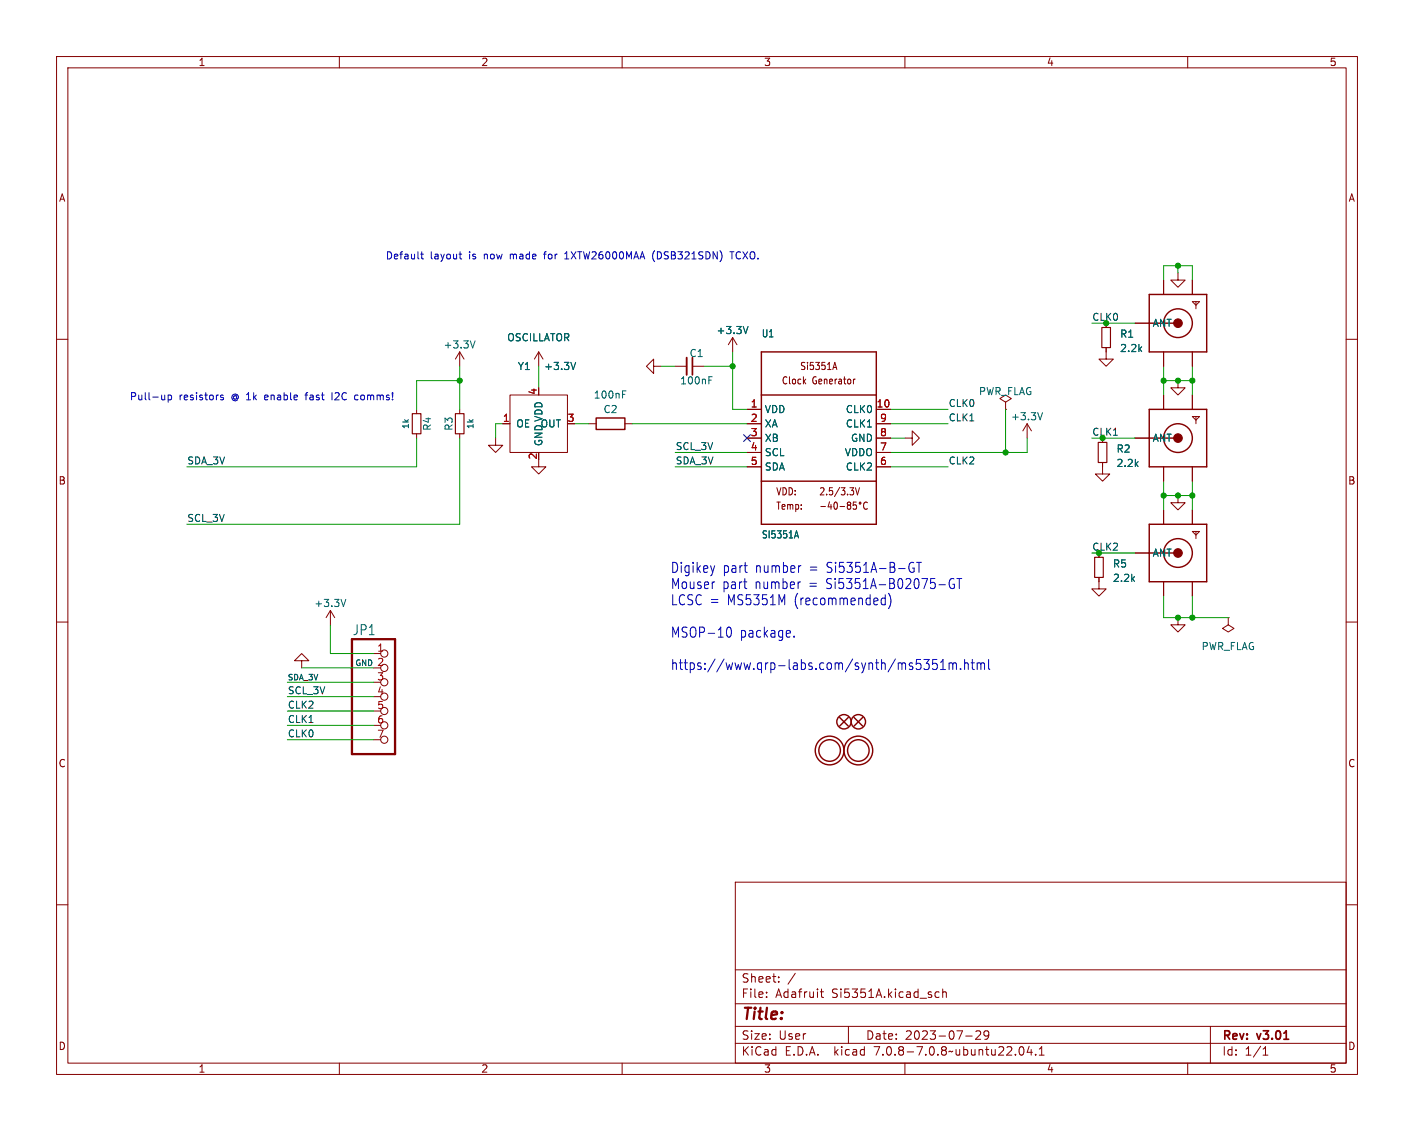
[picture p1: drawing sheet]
<svg xmlns="http://www.w3.org/2000/svg" width="250mm" height="200mm" viewBox="0 0 250 200" stroke-linecap="round" stroke-linejoin="round" font-family="sans-serif">
<g fill="none" stroke="#840000" stroke-width=".18">
<path d="M10 10h230v180h-230zM12 12h226v176h-226zM60 10v2M110 10v2M160 10v2M210 10v2M10 60h2M129.5 59.7l-.7 1.3M129.5 59.7v2.5M129.5 59.7l.8 1.3M195.6 57.1v.8M200.7 57.1h2.5"/>
<path d="M205.7 49.5v2.6M208.3 48.3v1.2h1.2l-1.2 1.3-1.3-1.3h1.3M210.8 49.5v2.6M210.8 53.3h1.3l-.6 .7zM211.5 53.3v1.3M238 60h2M73.7 72.4v.8M73.7 76.7v.8M81.3 62.2v2.6M81.3 72.4v.8M81.3 76.7v.8M81.3 62.2l-.8 1.3"/>
<path d="M81.3 62.2l.7 1.3M87.6 77.5v1.2h1.3l-1.3 1.3-1.2-1.3h1.2M88.9 74.9h1.3M90.2 69.8h10.1v10.2h-10.1zM95.2 62.2l-.7 1.3M95.2 62.2v2.6M95.2 62.2l.8 1.3M104.1 74.9h1.3M110.5 74.9h1.3M115.6 64.8v-1.3l-1.3 1.3 1.3 1.2v-1.2h1.2M119.4 64.8h2M122.4 64.8h2.1"/>
<path d="M132.1 72.4h2.5M132.1 74.9h2.5M132.1 77.5h2.5M147.4 65h.5M147.6 64.1l.4 1.2M151.2 67l-.2 .1M154.9 72.4h2.6M154.9 74.9h2.6M154.9 77.5h2.6M160 77.5h1.3v-1.3l1.3 1.3-1.3 1.2v-1.2M177.8 71.1l1-.6-1-.7-1 .7 1 .6v1.3M177.8 72.4h.1"/>
<path d="M181.6 74.9l-.8 1.3M181.6 74.9v2.6M181.6 74.9l.8 1.3M194.9 77.5v.7M195.6 61.5v2h1.2l-1.2 1.3-1.3-1.3h1.3M200.7 77.5h2.5M205.7 62.2v2.6M205.7 69.8v2.6M208.3 67.3v1.3h1.2l-1.2 1.2-1.3-1.2h1.3M210.8 73.7h1.3l-.6 .6zM210.8 62.2v2.6M210.8 69.8v2.6"/>
<path d="M211.5 73.7v1.2M95.2 81.3v1.2h1.3l-1.3 1.3-1.2-1.3h1.2M132.1 80h2.5M132.1 82.5h2.5M145.1 89.6h.9M146.7 88.7l-.3 .9h.7M146.9 89.2v.9M147.6 88.8h.1a.72 .72 0 0 1 0 1.3 .95 .95 0 0 1-.1-1.3zM148.5 89.6h.8M150 89.3l-.2-.2 .2-.3h.3l.1 .2-.2 .3M150 89.3l-.2 .3 .1 .3 .1 .2 .3-.1 .1-.2v-.4l-.2-.1M150 89.3h.2"/>
<path d="M151.2 86.2l.4 1.3 .4-1.3M151.4 88.8h-.5l-.1 .6 .2-.1h.4v.6l-.2 .2-.4-.2M153.4 88.9l-.1-.1a.62 .62 0 0 0-.7 .5 .62 .62 0 0 0 .4 .8l.4-.2M154.9 80h2.6M154.9 82.5h2.6M194.3 97.8v.8M194.9 81.8v2h1.3l-1.3 1.3-1.2-1.3h1.2M200.7 97.8h2.5M205.7 82.5v2.6M205.7 90.2v2.5M208.3 87.6v1.3h1.2l-1.2 1.3-1.3-1.3h1.3M210.8 82.5v2.6"/>
<path d="M210.8 90.2v2.5M210.8 94h1.3l-.6 .6zM211.5 94v1.2M10 110h2M53.3 116.8h1.3l-1.3-1.2-1.2 1.2h1.2v1.3M58.4 107.9l-.7 1.3M58.4 107.9v2.6M58.4 107.9l.8 1.3M66 115.6h1.3M194.3 102.1v2h1.3l-1.3 1.3-1.3-1.3h1.3M205.7 102.9v2.5M208.3 109.2v1.3h1.2l-1.2 1.3-1.3-1.3h1.3"/>
<path d="M210.8 102.9v2.5M217.2 109.2v1.3l1 .6-1 .7-1-.7 1-.6M217.2 109.2h.1M238 110h2M66 120.6h1.3M66 125.7h1.3M66 128.3h1.3M66 130.8h1.3M10 160h2M130 156h108v32h-108zM238 160h2M130 177.5h108"/>
<path d="M130 171.5h108M135.5 176.2v.2M135.5 175.5v.1M137.7 173.5v.2M137.7 172.8v.1M140.6 172.1l-1.3 1.9M145 175.4h.6M145.3 174.9v1.3l.3 .2M165.5 175.5h.5M165.5 176.3h.5M166.7 175.5l.2-.1 .4 .1v.9M166.7 174.9v1.5"/>
<path d="M60 188v2M110 188v2M130 184.5h108M130 181.5h108M150 181.5v3M160 188v2M170.8 183.2h1.1M172.5 182.4l.6-.1 .2 .1 .1 .3-.9 1.1h.9M174.8 182.9l-.3 .3h-.2l-.3-.3 .1-.5 .4-.1 .3 .1a.99 .99 0 0 1-.4 1.4h-.3M180.3 185.2l.2-.1a.81 .81 0 0 1 .6 .6 .81 .81 0 0 1-.3 .8l-.1 .1a.81 .81 0 0 1-.4-1.4zM182 185l-.4 1.1h.9M182.3 185.6v1"/>
<path d="M183.1 186.4v.2M183.8 186.6h.8M183.8 185.5l.4-.4v1.5M210 188v2M214 181.5v6.5M223.3 186.6h.9M223.3 185.5l.5-.4v1.5"/>
<circle cx="152.1" cy="88.9" r=".17"/>
<circle cx="67.9" cy="115.6" r=".63"/>
<circle cx="67.9" cy="118.1" r=".63"/>
<circle cx="67.9" cy="125.7" r=".63"/>
<circle cx="67.9" cy="120.6" r=".63"/>
<circle cx="67.9" cy="128.3" r=".63"/>
<circle cx="67.9" cy="130.8" r=".63"/>
<circle cx="67.9" cy="123.2" r=".63"/>
</g>
<path d="M132.3 57.7l-.5 1.3M84 60.3l-.4 1.2M101.8 64.1l-.4 1.2M110.1 69.7h.4M110.1 69.1h.6M125.3 67.2h.5M125.3 66.6h.6M184.3 73l-.4 1.2M140.6 94.8h.5M140.8 93.9l.4 1.2M61.1 106l-.4 1.3" fill="none" stroke="#006464" stroke-width=".18"/>
<path d="M194.8 57.9h1.5v3.6h-1.5zM72.9 73.2h1.5v3.5h-1.5zM80.5 73.2h1.5v3.5h-1.5zM194.2 78.2h1.5v3.6h-1.5zM193.5 98.6h1.6v3.5h-1.6z" fill="none" stroke="#840000" stroke-width=".2"/>
<g fill="none" stroke="#840000" stroke-width=".25">
<path d="M203.2 52.1h10.2v10.1h-10.2zM203.2 57.1h5.1M105.4 73.9h5.1v2h-5.1zM134.6 62.2h20.3v30.5h-20.3zM134.6 69.8h20.3M203.2 72.4h10.2v10.1h-10.2zM203.2 77.5h5.1M134.6 85.1h20.3M203.2 92.7h10.2v10.2h-10.2zM203.2 97.8h5.1M148.5 126.9l1.5 1.5M150 126.9l-1.5 1.5"/>
<path d="M151 126.9l1.5 1.5M152.5 126.9l-1.5 1.5"/>
<circle cx="208.3" cy="57.1" r="2.54"/>
<circle cx="208.3" cy="77.5" r="2.54"/>
<circle cx="208.3" cy="97.8" r="2.54"/>
<circle cx="146.7" cy="132.7" r="2.54"/>
<circle cx="146.7" cy="132.7" r="1.9"/>
<circle cx="149.2" cy="127.6" r="1.27"/>
<circle cx="151.8" cy="132.7" r="2.54"/>
<circle cx="151.8" cy="132.7" r="1.9"/>
<circle cx="151.8" cy="127.6" r="1.27"/>
</g>
<path d="M121.4 63.2v3.1" fill="none" stroke="#840000" stroke-width=".33"/>
<path d="M122.4 63.2v3.1" fill="none" stroke="#840000" stroke-width=".3"/>
<path d="M62.2 113h7.6v20.3h-7.6z" fill="none" stroke="#840000" stroke-width=".41"/>
<g fill="#840000" stroke="#840000" stroke-width=".18">
<circle cx="208.3" cy="77.5" r=".77"/>
<circle cx="208.3" cy="97.8" r=".77"/>
<circle cx="208.3" cy="57.1" r=".77"/>
</g>
<g fill="none" stroke="#0000c2" stroke-width=".18">
<path d="M74.4 44.9h.5M74.6 44.5v1.1l.3 .2M81.2 44.9h.4M81.3 45.6l.3 .2M96.1 44.9h.5M96.3 44.6v1.2M99.8 45.8h.8M99.8 44.9l.4-.4v1.3M115.8 44.3a1.46 1.46 0 0 0 0 2M129.1 44.5h.7M129.4 44.5v1.3M29.1 69.9v.8"/>
<path d="M29.1 70.6l-.3 .1M29.7 69.9h.4l.2 .2-.1 .5h-.5M29.7 69.9v1.2M39.5 69.9h-.3l-.2 .1v.2l.5 .1v.3h-.5M53.9 69.9h.5M54.2 69.5l-.1 1.2M58.7 69.4v1.3M62.8 70.6h.5M62.8 69.9h.5M161 99.5h.6M162.1 99.4h.8M162.5 99.4v1.8"/>
<path d="M126.4 100l-.4 1.2M128.5 111.6l.1-.5 .4-.2a1.23 1.23 0 0 1 0 1.8l-.4-.2-.1-.5M140.4 112.5v.2M156.1 105.8h.4M156.5 105.2v1.7M156.5 106.9h-.4M157.2 105a2.34 2.34 0 0 1-.1 2.6M161.3 100.5h.3v.6l-.3 .1-.3-.1M162.8 117.5v.7M163.4 116.6h.9l-.5 .7 .4 .2v.7l-.2 .2h-.4l-.2-.2M165.7 116.6h-.8v.9l.2-.2 .5 .1 .1 .2v.6l-.3 .2h-.3l-.2-.2M166 103.4h1.2"/>
<path d="M166.3 118.4h.9M166.3 117.1l.4-.5v1.8M167.8 117.2v1.2M167.8 117.4a.37 .37 0 0 1 .6-.1l.1 .2M168.5 117.5l.2-.3 .3 .1 .1 1.1M168.5 117.5v.9M168.7 102.4a.51 .51 0 0 0-.8 .3l-.1 .6a.68 .68 0 0 0 .7 .8l.3-.2v-.6h-.3M169.2 102.3h.8M169.6 102.3v1.8M169.8 118.2v.2M170.6 117.4a.37 .37 0 0 1 .5-.1l.1 1.1M170.6 116.6v1.8"/>
<path d="M171.7 117.2h.6M171.9 116.6v1.5l.1 .2 .3 .1M172.8 117.4a.37 .37 0 0 1 .6-.1v.2M172.8 117.2v1.2M173.4 117.5l.2-.3 .4 .1 .1 1.1M173.4 117.5v.9M174.8 116.6v1.5l.2 .3"/>
</g>
<g fill="none" stroke="#009600" stroke-width=".18">
<path d="M195.6 57.1h5.1M205.7 49.5v-2.5h5.1v2.5M208.3 47v1.3M73.7 77.5v5h-40.7M81.3 64.8v7.6M81.3 77.5v15.2h-48.3M81.3 67.3h-7.6v5.1M88.9 74.9h-1.3v2.6M95.2 64.8v3.8M101.6 74.9h2.5M111.8 74.9h20.3M116.8 64.8h2.6"/>
<path d="M124.5 64.8h5M129.5 62.2v10.2h2.6M157.5 74.9h10.1M157.5 77.5h2.5M157.5 72.4h10.1M177.8 72.4v7.6M181.6 77.5v2.5h-24.1M194.9 77.5h5.8M205.7 64.8v5M205.7 67.3h5.1M210.8 64.8v5M119.4 82.5h12.7"/>
<path d="M119.4 80h12.7M157.5 82.5h10.1M194.3 97.8h6.4M205.7 87.6h5.1M205.7 85.1v5.1M210.8 85.1v5.1M53.3 118.1h12.7M58.4 110.5v5.1h7.6M205.7 105.4v3.8h11.5M210.8 105.4v3.8M50.8 120.6h15.2M50.8 130.8h15.2"/>
<path d="M50.8 128.3h15.2M50.8 125.7h15.2M50.8 123.2h15.2"/>
</g>
<path d="M131.5 76.9l1.2 1.2M132.7 76.9l-1.2 1.2" fill="none" stroke="#000084" stroke-width=".18"/>
<g fill="#009600" stroke="#009600" stroke-width=".18">
<circle cx="210.8" cy="67.3" r=".46"/>
<circle cx="208.3" cy="67.3" r=".46"/>
<circle cx="210.8" cy="87.6" r=".46"/>
<circle cx="205.7" cy="67.3" r=".46"/>
<circle cx="208.3" cy="87.6" r=".46"/>
<circle cx="208.3" cy="109.2" r=".46"/>
<circle cx="210.8" cy="109.2" r=".46"/>
<circle cx="205.7" cy="87.6" r=".46"/>
<circle cx="194.3" cy="97.8" r=".46"/>
<circle cx="81.3" cy="67.3" r=".46"/>
<circle cx="129.5" cy="64.8" r=".46"/>
<circle cx="195.6" cy="57.1" r=".46"/>
<circle cx="194.9" cy="77.5" r=".46"/>
<circle cx="208.3" cy="47" r=".46"/>
<circle cx="177.8" cy="80" r=".46"/>
</g>
<text font-size="2.8" fill="#840000" x="131" y="180.9">Title:</text>
<g font-size="2.5" fill="#0000c2">
<text x="118.5" y="101.4">Digikey</text>
<text x="127.8" y="101.4">part</text>
<text x="133.6" y="101.4">number</text>
<text x="143.3" y="101.4">=</text>
<text x="146.5" y="101.4">Si5351A-B-GT</text>
<text x="118.5" y="104.3">Mouser</text>
<text x="118.5" y="107.2">LCSC =</text>
<text x="127.7" y="104.3">part</text>
<text x="128.7" y="107.2">MS5351M</text>
<text x="133.6" y="104.3">number</text>
<text x="140.6" y="107.2">(recommended)</text>
<text x="143.2" y="104.3">=</text>
<text x="146.4" y="104.3">Si5351A-B02075-GT</text>
<text x="118.5" y="112.9">MSOP-10</text>
<text x="130.8" y="112.9">package.</text>
<text x="118.5" y="118.6">https://www.qrp-labs.com/synth/ms5351m.html</text>
</g>
<text font-size="2.5" fill="#006464" x="62.3" y="112.5">JP1</text>
<g font-size="2.1" fill="#840000">
<text x="131" y="174">Sheet:</text>
<text x="131" y="176.7">File:</text>
<text x="137.1" y="176.7">Adafruit</text>
<text x="147.1" y="176.7">Si5351A.kicad_sch</text>
<text x="131" y="184.1">Size:</text>
<text x="137.7" y="184.1">User</text>
<text x="153" y="184.1">Date:</text>
<text x="160" y="184.1">2023-07-29</text>
<text x="216" y="184.3">Rev:</text>
<text x="222.4" y="184.3">v3.01</text>
<text x="131" y="186.9">KiCad</text>
<text x="138.7" y="186.9">E.D.A.</text>
<text x="147.6" y="186.9">kicad</text>
<text x="154.9" y="186.9">7.0.8-7.0.8~ubuntu22.04.1</text>
<text x="216" y="186.9">Id:</text>
<text x="220.1" y="186.9">1/1</text>
</g>
<g font-size="1.8" fill="#840000">
<text x="35" y="11.9">1</text>
<text x="85" y="11.9">2</text>
<text x="135" y="11.9">3</text>
<text x="185" y="11.9">4</text>
<text x="235" y="11.9">5</text>
<text x="10.3" y="35.9">A</text>
<text x="238.4" y="35.9">A</text>
<text x="141.4" y="65.6">Si5351A</text>
<text x="138.1" y="68.2">Clock</text>
<text x="143.6" y="68.2">Generator</text>
<text x="10.3" y="85.9">B</text>
<text x="137.1" y="87.8">VDD:</text>
<text x="144.8" y="87.8">2.5/3.3V</text>
<text x="238.3" y="85.9">B</text>
<text x="137.1" y="90.3">Temp:</text>
<text x="10.3" y="135.9">C</text>
<text x="238.3" y="135.9">C</text>
<text x="10.3" y="185.9">D</text>
<text x="238.3" y="185.9">D</text>
<text x="35" y="189.9">1</text>
<text x="85" y="189.9">2</text>
<text x="135" y="189.9">3</text>
<text x="185" y="189.9">4</text>
<text x="235" y="189.9">5</text>
</g>
<g font-size="1.8" fill="#0000c2">
<text x="68.1" y="46">Default</text>
<text x="76.1" y="46">layout</text>
<text x="83" y="46">is</text>
<text x="85.8" y="46">now</text>
<text x="90.6" y="46">made</text>
<text x="96.9" y="46">for</text>
<text x="100.7" y="46">1XTW26000MAA</text>
<text x="116.4" y="46">(DSB321SDN)</text>
<text x="130.5" y="46">TCXO.</text>
<text x="22.9" y="70.9">Pull-up</text>
<text x="31.7" y="70.9">resistors</text>
<text x="41" y="70.9">@ 1k</text>
<text x="47.3" y="70.9">enable</text>
<text x="54.7" y="70.9">fast</text>
<text x="59.5" y="70.9">I2C</text>
<text x="63.8" y="70.9">comms!</text>
</g>
<g font-size="1.8" fill="#006464">
<text x="126.6" y="59.3">+3.3V</text>
<text x="134.6" y="59.9">U1</text>
<text x="198" y="59.9">R1</text>
<text x="203.7" y="58">ANT</text>
<text x="78.3" y="61.8">+3.3V</text>
<text x="89.6" y="60.6">OSCILLATOR</text>
<text x="91.5" y="65.6">Y1</text>
<text x="96.1" y="65.6">+3.3V</text>
<text x="121.8" y="63.3">C1</text>
<text x="198" y="62.5">2.2k</text>
<text x="104.9" y="70.7">100nF</text>
<text x="120.2" y="68.2">100nF</text>
<text x="173" y="70.1">PWR_FLAG</text>
<text x="76.4" y="76.3" transform="rotate(-90 76.4 76.3)">R4</text>
<text x="80.2" y="76.3" transform="rotate(-90 80.2 76.3)">R3</text>
<text x="91.2" y="75.8">OE</text>
<text x="95.5" y="75.8">OUT</text>
<text x="106.6" y="73.3">C2</text>
<text x="135.1" y="73.3">VDD</text>
<text x="135.1" y="75.8">XA</text>
<text x="149.5" y="73.3">CLK0</text>
<text x="149.5" y="75.8">CLK1</text>
<text x="178.7" y="74.5">+3.3V</text>
<text x="96.1" y="79" transform="rotate(-90 96.1 79)">GND VDD</text>
<text x="135.1" y="78.3">XB</text>
<text x="135.1" y="80.9">SCL</text>
<text x="135.1" y="83.4">SDA</text>
<text x="149.3" y="80.9">VDDO</text>
<text x="149.5" y="83.4">CLK2</text>
<text x="150.4" y="78.3">GND</text>
<text x="197.3" y="80.2">R2</text>
<text x="197.3" y="82.8">2.2k</text>
<text x="203.7" y="78.3">ANT</text>
<text x="134.6" y="95.4">SI5351A</text>
<text x="196.7" y="100.6">R5</text>
<text x="203.7" y="98.7">ANT</text>
<text x="55.5" y="107.5">+3.3V</text>
<text x="196.7" y="103.1">2.2k</text>
<text x="212.4" y="115.2">PWR_FLAG</text>
</g>
<g font-size="1.8" fill="#a90000">
<text x="95" y="69.9" transform="rotate(-90 95 69.9)">4</text>
<text x="88.8" y="74.7">1</text>
<text x="100.3" y="74.7">3</text>
<text x="132.6" y="72.1">1</text>
<text x="132.6" y="74.7">2</text>
<text x="132.6" y="77.2">3</text>
<text x="154.9" y="72.1">10</text>
<text x="155.5" y="77.2">8</text>
<text x="155.5" y="74.7">9</text>
<text x="95" y="81.4" transform="rotate(-90 95 81.4)">2</text>
<text x="132.6" y="79.8">4</text>
<text x="132.6" y="82.3">5</text>
<text x="155.5" y="82.3">6</text>
<text x="155.5" y="79.8">7</text>
<text x="66.6" y="115.3">1</text>
<text x="66.6" y="117.9">2</text>
<text x="66.6" y="120.4">3</text>
<text x="66.6" y="122.9">4</text>
<text x="66.6" y="125.5">5</text>
<text x="66.6" y="128">6</text>
<text x="66.6" y="130.6">7</text>
</g>
<g font-size="1.7" fill="#009600">
<text x="193" y="56.8">CLK0</text>
<text x="193" y="77.1">CLK1</text>
<text x="193" y="97.4">CLK2</text>
</g>
<g font-size="1.7" fill="#0f0f0f">
<text x="167.6" y="72">CLK0</text>
<text x="167.6" y="74.6">CLK1</text>
<text x="33" y="82.2">SDA_3V</text>
<text x="119.4" y="82.2">SDA_3V</text>
<text x="119.4" y="79.7">SCL_3V</text>
<text x="167.6" y="82.2">CLK2</text>
<text x="33" y="92.4">SCL_3V</text>
<text x="50.8" y="125.4">CLK2</text>
<text x="50.8" y="122.8">SCL_3V</text>
<text x="50.8" y="127.9">CLK1</text>
<text x="50.8" y="130.5">CLK0</text>
</g>
<g font-size="1.4" fill="#006464">
<text x="72.6" y="76" transform="rotate(-90 72.6 76)">1k</text>
<text x="84" y="76" transform="rotate(-90 84 76)">1k</text>
</g>
<g font-size="1.4" fill="#0f0f0f">
<text x="62.7" y="117.8">GND</text>
<text x="50.8" y="120.4">SDA_3V</text>
</g>
</svg>
